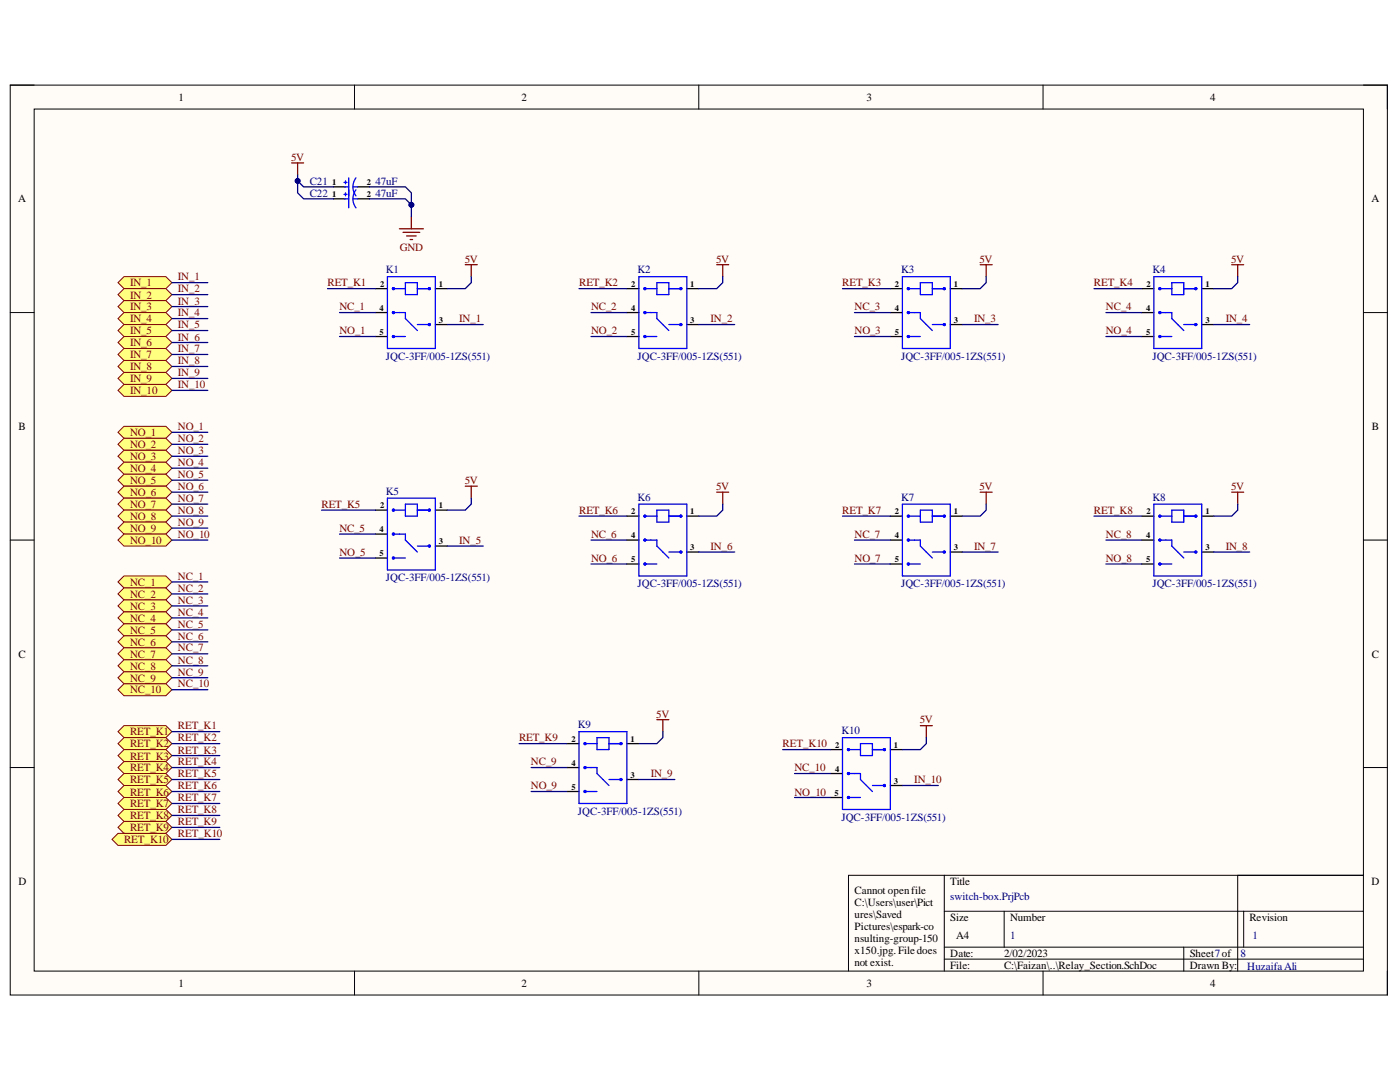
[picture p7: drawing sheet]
<svg xmlns="http://www.w3.org/2000/svg" width="279mm" height="216mm" viewBox="0 0 279 216" stroke-linecap="round" stroke-linejoin="round" font-family="sans-serif">
<path d="M2 17h274.9v181.5h-274.9z" fill-rule="evenodd" fill="#fffcf8"/>
<path d="M2 17h274.9v181.5h-274.9z" fill="none" stroke="#000" stroke-width=".2"/>
<path d="M6.8 21.8h265.3v172h-265.3z" fill-rule="evenodd" fill="#fffcf8"/>
<g fill="none" stroke="#000" stroke-width=".2">
<path d="M2 17h4.8M70.7 17v4.8M139.5 17v4.8M208.2 17v4.8M272.1 17h4.8v4.8M6.8 21.8h265.3v172h-265.3zM2 62.4h4.8M272.1 62.4h4.8M2 107.8h4.8M272.1 107.8h4.8M2 153.2h4.8M272.1 153.2h4.8"/>
<path d="M188.5 174.7v19.1M247 174.7v19.1M272.1 174.7h-102.8v19.1M70.8 193.8v4.7M139.5 193.8v4.7M188.5 181.8h83.6M188.5 189h83.6M188.5 191.4h83.6M200.4 181.8v7.2M208.2 193.8v4.7M236.2 189v4.8M248.2 181.8v7.2"/>
<path d="M276.9 193.8v4.7"/>
</g>
<path d="M74.9 57.6h2.4M86.9 57.6h2.4M74.9 67.1h2.4M74.9 62.4h2.4M86.9 64.8h2.4" fill="none" stroke="#000" stroke-width=".25"/>
<g fill="none" stroke="#00f" stroke-width=".25">
<path d="M77.3 55.2h9.6v14.3h-9.6zM78.5 57.6h2.4M80.9 56.4h2.4v2.4h-2.4zM83.3 57.6h2.4M78.5 62.4h2.4v1.2l2.4 2.4M78.5 67.1h2.4M83.3 64.8h2.4"/>
<circle cx="78.5" cy="57.6" r=".19"/>
<circle cx="85.7" cy="57.6" r=".19"/>
<circle cx="78.5" cy="62.4" r=".19"/>
<circle cx="78.5" cy="67.1" r=".19"/>
<circle cx="85.7" cy="64.8" r=".19"/>
</g>
<path d="M92.9 52.8h2.3M94 52.8v2.4" fill="none" stroke="#800000" stroke-width=".25"/>
<path d="M23.5 56.4l1.2-1.2h8.4l1.2 1.2-1.2 1.2h-8.4z" fill-rule="evenodd" fill="#ffff80"/>
<path d="M23.5 56.4l1.2-1.2h8.4l1.2 1.2-1.2 1.2h-8.4z" fill="none" stroke="#800000" stroke-width=".2"/>
<path d="M23.5 58.8l1.2-1.2h8.4l1.2 1.2-1.2 1.2h-8.4z" fill-rule="evenodd" fill="#ffff80"/>
<path d="M23.5 58.8l1.2-1.2h8.4l1.2 1.2-1.2 1.2h-8.4z" fill="none" stroke="#800000" stroke-width=".2"/>
<path d="M23.5 61.2l1.2-1.2h8.4l1.2 1.2-1.2 1.2h-8.4z" fill-rule="evenodd" fill="#ffff80"/>
<path d="M23.5 61.2l1.2-1.2h8.4l1.2 1.2-1.2 1.2h-8.4z" fill="none" stroke="#800000" stroke-width=".2"/>
<path d="M24.7 62.4h8.4l1.2 1.2-1.2 1.2h-8.4l-1.2-1.2z" fill-rule="evenodd" fill="#ffff80"/>
<path d="M24.7 62.4h8.4l1.2 1.2-1.2 1.2h-8.4l-1.2-1.2z" fill="none" stroke="#800000" stroke-width=".2"/>
<path d="M23.5 66l1.2-1.2h8.4l1.2 1.2-1.2 1.1h-8.4z" fill-rule="evenodd" fill="#ffff80"/>
<path d="M23.5 66l1.2-1.2h8.4l1.2 1.2-1.2 1.1h-8.4z" fill="none" stroke="#800000" stroke-width=".2"/>
<path d="M23.5 68.3l1.2-1.2h8.4l1.2 1.2-1.2 1.2h-8.4z" fill-rule="evenodd" fill="#ffff80"/>
<path d="M23.5 68.3l1.2-1.2h8.4l1.2 1.2-1.2 1.2h-8.4z" fill="none" stroke="#800000" stroke-width=".2"/>
<path d="M23.5 70.7l1.2-1.2h8.4l1.2 1.2-1.2 1.2h-8.4z" fill-rule="evenodd" fill="#ffff80"/>
<path d="M23.5 70.7l1.2-1.2h8.4l1.2 1.2-1.2 1.2h-8.4z" fill="none" stroke="#800000" stroke-width=".2"/>
<path d="M24.7 71.9h8.4l1.2 1.2-1.2 1.2h-8.4l-1.2-1.2z" fill-rule="evenodd" fill="#ffff80"/>
<path d="M24.7 71.9h8.4l1.2 1.2-1.2 1.2h-8.4l-1.2-1.2z" fill="none" stroke="#800000" stroke-width=".2"/>
<path d="M23.5 75.5l1.2-1.2h8.4l1.2 1.2-1.2 1.2h-8.4z" fill-rule="evenodd" fill="#ffff80"/>
<path d="M23.5 75.5l1.2-1.2h8.4l1.2 1.2-1.2 1.2h-8.4z" fill="none" stroke="#800000" stroke-width=".2"/>
<path d="M23.5 77.9l1.2-1.2h8.4l1.2 1.2-1.2 1.2h-8.4z" fill-rule="evenodd" fill="#ffff80"/>
<path d="M23.5 77.9l1.2-1.2h8.4l1.2 1.2-1.2 1.2h-8.4z" fill="none" stroke="#800000" stroke-width=".2"/>
<g fill="none" stroke="#000" stroke-width=".25">
<path d="M125.1 57.6h2.4M137.1 57.6h2.4M177.7 57.6h2.4M189.6 57.6h2.4M227.9 57.6h2.4M239.8 57.6h2.4M125.1 67.1h2.4M125.1 62.4h2.4M137.1 64.8h2.4M177.7 67.1h2.4M177.7 62.4h2.4M189.6 64.8h2.4"/>
<path d="M227.9 67.1h2.4M227.9 62.4h2.4M239.8 64.8h2.4M74.9 111.3h2.4M74.9 101.8h2.4M74.9 106.6h2.4M86.9 101.8h2.4M86.9 109h2.4M125.1 112.5h2.4M125.1 103h2.4M125.1 107.8h2.4M137.1 103h2.4"/>
<path d="M137.1 110.2h2.4M177.7 112.5h2.4M177.7 103h2.4M177.7 107.8h2.4M189.6 103h2.4M189.6 110.2h2.4M227.9 112.5h2.4M227.9 103h2.4M227.9 107.8h2.4M239.8 103h2.4M239.8 110.2h2.4M113.2 157.9h2.4"/>
<path d="M113.2 148.4h2.4M113.2 153.2h2.4M125.1 148.4h2.4M125.1 155.5h2.4M165.7 159.1h2.4M165.7 149.6h2.4M165.7 154.3h2.4M177.7 149.6h2.4M177.7 156.7h2.4"/>
</g>
<g fill="none" stroke="#00f" stroke-width=".25">
<path d="M127.5 55.2h9.6v14.3h-9.6zM128.7 57.6h2.4M131.1 56.4h2.4v2.4h-2.4zM133.5 57.6h2.4M180.1 55.2h9.5v14.3h-9.5zM181.3 57.6h2.4M183.7 56.4h2.4v2.4h-2.4zM186.1 57.6h2.4M230.3 55.2h9.5v14.3h-9.5zM231.5 57.6h2.4M233.9 56.4h2.3v2.4h-2.3zM236.2 57.6h2.4"/>
<path d="M128.7 62.4h2.4v1.2l2.4 2.4M128.7 67.1h2.4M133.5 64.8h2.4M181.3 62.4h2.4v1.2l2.4 2.4M181.3 67.1h2.4M186.1 64.8h2.4M231.5 62.4h2.4v1.2l2.3 2.4M231.5 67.1h2.4M236.2 64.8h2.4M77.3 99.4h9.6v14.3h-9.6zM78.5 101.8h2.4M78.5 106.6h2.4v1.2l2.4 2.4"/>
<path d="M78.5 111.3h2.4M80.9 100.6h2.4v2.4h-2.4zM83.3 101.8h2.4M83.3 109h2.4M127.5 100.6h9.6v14.3h-9.6zM128.7 107.8h2.4v1.2l2.4 2.3M128.7 103h2.4M128.7 112.5h2.4M131.1 101.8h2.4v2.4h-2.4zM133.5 103h2.4M133.5 110.2h2.4M180.1 100.6h9.5v14.3h-9.5z"/>
<path d="M181.3 107.8h2.4v1.2l2.4 2.3M181.3 103h2.4M181.3 112.5h2.4M183.7 101.8h2.4v2.4h-2.4zM186.1 103h2.4M186.1 110.2h2.4M230.3 100.6h9.5v14.3h-9.5zM231.5 107.8h2.4v1.2l2.3 2.3M231.5 103h2.4M231.5 112.5h2.4M233.9 101.8h2.3v2.4h-2.3zM236.2 103h2.4"/>
<path d="M236.2 110.2h2.4M115.6 146h9.5v14.3h-9.5zM116.8 148.4h2.3M116.8 153.2h2.3v1.1l2.4 2.4M116.8 157.9h2.3M119.1 147.2h2.4v2.4h-2.4zM121.5 148.4h2.4M121.5 155.5h2.4M168.1 147.2h9.6v14.3h-9.6zM169.3 149.6h2.4M169.3 154.3h2.4v1.2l2.4 2.4M169.3 159.1h2.4"/>
<path d="M171.7 148.4h2.4v2.4h-2.4zM174.1 149.6h2.4M174.1 156.7h2.4M176.4 156.6h.2v.3h-.2z"/>
<circle cx="128.7" cy="57.6" r=".19"/>
<circle cx="135.9" cy="57.6" r=".19"/>
<circle cx="181.3" cy="57.6" r=".19"/>
<circle cx="188.5" cy="57.6" r=".19"/>
<circle cx="231.5" cy="57.6" r=".19"/>
<circle cx="238.6" cy="57.6" r=".19"/>
<circle cx="128.7" cy="67.2" r=".19"/>
<circle cx="128.7" cy="62.4" r=".19"/>
<circle cx="135.9" cy="64.8" r=".19"/>
<circle cx="181.3" cy="67.2" r=".19"/>
<circle cx="181.3" cy="62.4" r=".19"/>
<circle cx="188.5" cy="64.8" r=".19"/>
<circle cx="231.5" cy="62.4" r=".19"/>
<circle cx="231.5" cy="67.1" r=".19"/>
<circle cx="238.6" cy="64.8" r=".19"/>
<circle cx="78.5" cy="106.6" r=".19"/>
<circle cx="78.5" cy="111.3" r=".19"/>
<circle cx="78.5" cy="101.8" r=".19"/>
<circle cx="85.7" cy="109" r=".19"/>
<circle cx="85.7" cy="101.8" r=".19"/>
<circle cx="128.7" cy="103" r=".19"/>
<circle cx="128.7" cy="112.5" r=".19"/>
<circle cx="128.7" cy="107.8" r=".19"/>
<circle cx="135.9" cy="110.2" r=".19"/>
<circle cx="135.9" cy="103" r=".19"/>
<circle cx="181.3" cy="103" r=".19"/>
<circle cx="181.3" cy="107.8" r=".19"/>
<circle cx="181.3" cy="112.5" r=".2"/>
<circle cx="181.3" cy="112.5" r=".19"/>
<circle cx="188.5" cy="103" r=".19"/>
<circle cx="188.5" cy="110.2" r=".19"/>
<circle cx="231.5" cy="112.5" r=".19"/>
<circle cx="231.5" cy="107.8" r=".19"/>
<circle cx="231.5" cy="103" r=".19"/>
<circle cx="238.6" cy="110.2" r=".19"/>
<circle cx="238.6" cy="103" r=".19"/>
<circle cx="116.8" cy="157.9" r=".19"/>
<circle cx="116.8" cy="148.4" r=".19"/>
<circle cx="116.8" cy="153.2" r=".19"/>
<circle cx="123.9" cy="155.5" r=".19"/>
<circle cx="123.9" cy="148.4" r=".19"/>
<circle cx="169.3" cy="159.1" r=".19"/>
<circle cx="169.3" cy="149.6" r=".19"/>
<circle cx="169.3" cy="154.4" r=".19"/>
<circle cx="176.5" cy="149.6" r=".19"/>
<circle cx="176.5" cy="156.7" r=".2"/>
</g>
<g fill="none" stroke="#800000" stroke-width=".25">
<path d="M143 52.8h2.4M144.2 52.8v2.4M195.6 52.8h2.4M196.8 52.8v2.4M245.8 52.8h2.4M247 52.8v2.4M92.9 97h2.3M94 97v2.4M143 98.2h2.4M144.2 98.2v2.4M195.6 98.2h2.4M196.8 98.2v2.4"/>
<path d="M245.8 98.2h2.4M247 98.2v2.4M131.1 143.6h2.4M132.3 143.6v2.4M183.7 144.8h2.4M184.9 144.8v2.4"/>
</g>
<path d="M23.5 86.3l1.2-1.2h8.4l1.2 1.2-1.2 1.2h-8.4z" fill-rule="evenodd" fill="#ffff80"/>
<path d="M23.5 86.3l1.2-1.2h8.4l1.2 1.2-1.2 1.2h-8.4z" fill="none" stroke="#800000" stroke-width=".2"/>
<path d="M23.5 88.7l1.2-1.2h8.4l1.2 1.2-1.2 1.1h-8.4z" fill-rule="evenodd" fill="#ffff80"/>
<path d="M23.5 88.7l1.2-1.2h8.4l1.2 1.2-1.2 1.1h-8.4z" fill="none" stroke="#800000" stroke-width=".2"/>
<path d="M23.5 91l1.2-1.2h8.4l1.2 1.2-1.2 1.2h-8.4z" fill-rule="evenodd" fill="#ffff80"/>
<path d="M23.5 91l1.2-1.2h8.4l1.2 1.2-1.2 1.2h-8.4z" fill="none" stroke="#800000" stroke-width=".2"/>
<path d="M23.5 93.4l1.2-1.2h8.4l1.2 1.2-1.2 1.2h-8.4z" fill-rule="evenodd" fill="#ffff80"/>
<path d="M23.5 93.4l1.2-1.2h8.4l1.2 1.2-1.2 1.2h-8.4z" fill="none" stroke="#800000" stroke-width=".2"/>
<path d="M23.5 95.8l1.2-1.2h8.4l1.2 1.2-1.2 1.2h-8.4z" fill-rule="evenodd" fill="#ffff80"/>
<path d="M23.5 95.8l1.2-1.2h8.4l1.2 1.2-1.2 1.2h-8.4z" fill="none" stroke="#800000" stroke-width=".2"/>
<path d="M23.5 98.2l1.2-1.2h8.4l1.2 1.2-1.2 1.2h-8.4z" fill-rule="evenodd" fill="#ffff80"/>
<path d="M23.5 98.2l1.2-1.2h8.4l1.2 1.2-1.2 1.2h-8.4z" fill="none" stroke="#800000" stroke-width=".2"/>
<path d="M23.5 100.6l1.2-1.2h8.4l1.2 1.2-1.2 1.2h-8.4z" fill-rule="evenodd" fill="#ffff80"/>
<path d="M23.5 100.6l1.2-1.2h8.4l1.2 1.2-1.2 1.2h-8.4z" fill="none" stroke="#800000" stroke-width=".2"/>
<path d="M23.5 103l1.2-1.2h8.4l1.2 1.2-1.2 1.2h-8.4z" fill-rule="evenodd" fill="#ffff80"/>
<path d="M23.5 103l1.2-1.2h8.4l1.2 1.2-1.2 1.2h-8.4z" fill="none" stroke="#800000" stroke-width=".2"/>
<path d="M24.7 104.2h8.4l1.2 1.2-1.2 1.2h-8.4l-1.2-1.2z" fill-rule="evenodd" fill="#ffff80"/>
<path d="M24.7 104.2h8.4l1.2 1.2-1.2 1.2h-8.4l-1.2-1.2z" fill="none" stroke="#800000" stroke-width=".2"/>
<path d="M23.5 107.8l1.2-1.2h8.4l1.2 1.2-1.2 1.2h-8.4z" fill-rule="evenodd" fill="#ffff80"/>
<path d="M23.5 107.8l1.2-1.2h8.4l1.2 1.2-1.2 1.2h-8.4z" fill="none" stroke="#800000" stroke-width=".2"/>
<path d="M24.7 114.9h8.4l1.2 1.2-1.2 1.2h-8.4l-1.2-1.2z" fill-rule="evenodd" fill="#ffff80"/>
<path d="M24.7 114.9h8.4l1.2 1.2-1.2 1.2h-8.4l-1.2-1.2z" fill="none" stroke="#800000" stroke-width=".2"/>
<path d="M23.5 118.5l1.2-1.2h8.4l1.2 1.2-1.2 1.2h-8.4z" fill-rule="evenodd" fill="#ffff80"/>
<path d="M23.5 118.5l1.2-1.2h8.4l1.2 1.2-1.2 1.2h-8.4z" fill="none" stroke="#800000" stroke-width=".2"/>
<path d="M23.5 120.9l1.2-1.2h8.4l1.2 1.2-1.2 1.2h-8.4z" fill-rule="evenodd" fill="#ffff80"/>
<path d="M23.5 120.9l1.2-1.2h8.4l1.2 1.2-1.2 1.2h-8.4z" fill="none" stroke="#800000" stroke-width=".2"/>
<path d="M23.5 123.3l1.2-1.2h8.4l1.2 1.2-1.2 1.2h-8.4z" fill-rule="evenodd" fill="#ffff80"/>
<path d="M23.5 123.3l1.2-1.2h8.4l1.2 1.2-1.2 1.2h-8.4z" fill="none" stroke="#800000" stroke-width=".2"/>
<path d="M24.7 124.5h8.4l1.2 1.2-1.2 1.2h-8.4l-1.2-1.2z" fill-rule="evenodd" fill="#ffff80"/>
<path d="M24.7 124.5h8.4l1.2 1.2-1.2 1.2h-8.4l-1.2-1.2z" fill="none" stroke="#800000" stroke-width=".2"/>
<path d="M23.5 128.1l1.2-1.2h8.4l1.2 1.2-1.2 1.2h-8.4z" fill-rule="evenodd" fill="#ffff80"/>
<path d="M23.5 128.1l1.2-1.2h8.4l1.2 1.2-1.2 1.2h-8.4z" fill="none" stroke="#800000" stroke-width=".2"/>
<path d="M23.5 130.5l1.2-1.2h8.4l1.2 1.2-1.2 1.2h-8.4z" fill-rule="evenodd" fill="#ffff80"/>
<path d="M23.5 130.5l1.2-1.2h8.4l1.2 1.2-1.2 1.2h-8.4z" fill="none" stroke="#800000" stroke-width=".2"/>
<path d="M23.5 132.8l1.2-1.1h8.4l1.2 1.1-1.2 1.2h-8.4z" fill-rule="evenodd" fill="#ffff80"/>
<path d="M23.5 132.8l1.2-1.1h8.4l1.2 1.1-1.2 1.2h-8.4z" fill="none" stroke="#800000" stroke-width=".2"/>
<path d="M23.5 135.2l1.2-1.2h8.4l1.2 1.2-1.2 1.2h-8.4z" fill-rule="evenodd" fill="#ffff80"/>
<path d="M23.5 135.2l1.2-1.2h8.4l1.2 1.2-1.2 1.2h-8.4z" fill="none" stroke="#800000" stroke-width=".2"/>
<path d="M23.5 137.6l1.2-1.2h8.4l1.2 1.2-1.2 1.2h-8.4z" fill-rule="evenodd" fill="#ffff80"/>
<path d="M23.5 137.6l1.2-1.2h8.4l1.2 1.2-1.2 1.2h-8.4z" fill="none" stroke="#800000" stroke-width=".2"/>
<path d="M23.5 146l1.2-1.2h8.4l1.2 1.2-1.2 1.2h-8.4z" fill-rule="evenodd" fill="#ffff80"/>
<path d="M23.5 146l1.2-1.2h8.4l1.2 1.2-1.2 1.2h-8.4z" fill="none" stroke="#800000" stroke-width=".2"/>
<path d="M23.5 148.4l1.2-1.2h8.4l1.2 1.2-1.2 1.2h-8.4z" fill-rule="evenodd" fill="#ffff80"/>
<path d="M23.5 148.4l1.2-1.2h8.4l1.2 1.2-1.2 1.2h-8.4z" fill="none" stroke="#800000" stroke-width=".2"/>
<path d="M23.5 150.8l1.2-1.2h8.4l1.2 1.2-1.2 1.2h-8.4z" fill-rule="evenodd" fill="#ffff80"/>
<path d="M23.5 150.8l1.2-1.2h8.4l1.2 1.2-1.2 1.2h-8.4z" fill="none" stroke="#800000" stroke-width=".2"/>
<path d="M23.5 153.2l1.2-1.2h8.4l1.2 1.2-1.2 1.1h-8.4z" fill-rule="evenodd" fill="#ffff80"/>
<path d="M23.5 153.2l1.2-1.2h8.4l1.2 1.2-1.2 1.1h-8.4z" fill="none" stroke="#800000" stroke-width=".2"/>
<path d="M23.5 155.5l1.2-1.2h8.4l1.2 1.2-1.2 1.2h-8.4z" fill-rule="evenodd" fill="#ffff80"/>
<path d="M23.5 155.5l1.2-1.2h8.4l1.2 1.2-1.2 1.2h-8.4z" fill="none" stroke="#800000" stroke-width=".2"/>
<path d="M24.7 156.7h8.4l1.2 1.2-1.2 1.2h-8.4l-1.2-1.2z" fill-rule="evenodd" fill="#ffff80"/>
<path d="M24.7 156.7h8.4l1.2 1.2-1.2 1.2h-8.4l-1.2-1.2z" fill="none" stroke="#800000" stroke-width=".2"/>
<path d="M23.5 160.3l1.2-1.2h8.4l1.2 1.2-1.2 1.2h-8.4z" fill-rule="evenodd" fill="#ffff80"/>
<path d="M23.5 160.3l1.2-1.2h8.4l1.2 1.2-1.2 1.2h-8.4z" fill="none" stroke="#800000" stroke-width=".2"/>
<path d="M23.5 162.7l1.2-1.2h8.4l1.2 1.2-1.2 1.2h-8.4z" fill-rule="evenodd" fill="#ffff80"/>
<path d="M23.5 162.7l1.2-1.2h8.4l1.2 1.2-1.2 1.2h-8.4z" fill="none" stroke="#800000" stroke-width=".2"/>
<path d="M23.5 165.1l1.2-1.2h8.4l1.2 1.2-1.2 1.2h-8.4z" fill-rule="evenodd" fill="#ffff80"/>
<path d="M23.5 165.1l1.2-1.2h8.4l1.2 1.2-1.2 1.2h-8.4z" fill="none" stroke="#800000" stroke-width=".2"/>
<path d="M23.5 166.3h9.6l1.2 1.2-1.2 1.2h-9.6l-1.1-1.2z" fill-rule="evenodd" fill="#ffff80"/>
<path d="M23.5 166.3h9.6l1.2 1.2-1.2 1.2h-9.6l-1.1-1.2z" fill="none" stroke="#800000" stroke-width=".2"/>
<path d="M66.6 37.3h2.4M66.6 39.7h2.4M71.3 37.3h2.4M71.3 39.7h2.4" fill="none" stroke="#000" stroke-width=".25"/>
<path d="M68.7 36.4h.6M68.7 38.8h.6M68.7 37.3h.9M68.7 39.7h.9M69 36.1v.6M69 38.5v.6M69.6 35.5v6M70.4 37.3h.9M70.4 39.7h.9M71 35.5a2.98 2.98 0 0 0 0 3.6M71 37.9a2.99 2.99 0 0 0 0 3.6" fill="none" stroke="#00f" stroke-width=".25"/>
<path d="M58.2 32.5h2.4M59.4 32.5v2.4M79.7 45.6h4.8M80.4 46.4h3.4M81.1 47.1h2M81.9 47.8h.4M82.1 43.3v2.3" fill="none" stroke="#800000" stroke-width=".25"/>
<g fill="none" stroke="#000080" stroke-width=".25">
<path d="M59.4 34.9v1.2l1.2 1.2h6M34.3 56.4h7.2M34.3 58.8h7.2M65.4 57.6h9.5M94 55.2v1.2l-1.1 1.2h-3.6M115.6 57.6h9.5M144.2 55.2v1.2l-1.2 1.2h-3.5M168.1 57.6h9.6M196.8 55.2v1.2l-1.2 1.2h-3.6M218.3 57.6h9.6M247 55.2v1.2l-1.2 1.2h-3.6M34.3 61.2h7.2"/>
<path d="M34.3 63.6h7.2M34.3 66h7.2M34.3 68.3h7.2M34.3 70.7h7.2M34.3 73.1h7.2M34.3 75.5h7.2M34.3 77.9h7.2M67.8 62.4h7.1M67.8 67.1h7.1M89.3 64.8h7.1M117.9 62.4h7.2M117.9 67.1h7.2"/>
<path d="M139.5 64.8h7.1M170.5 62.4h7.2M170.5 67.1h7.2M192 64.8h7.2M220.7 62.4h7.2M220.7 67.1h7.2M242.2 64.8h7.2M34.3 86.3h7.2M34.3 88.7h7.2M34.3 91h7.2M34.3 93.4h7.2M34.3 95.8h7.2"/>
<path d="M34.3 98.2h7.2M94 99.4v1.2l-1.1 1.2h-3.6M34.3 107.8h7.2M34.3 103h7.2M34.3 100.6h7.2M34.3 105.4h7.2M34.3 116.1h7.2M34.3 118.5h7.2M64.2 101.8h10.7M67.8 106.6h7.1M67.8 111.3h7.1M89.3 109h7.1"/>
<path d="M115.6 103h9.5M117.9 107.8h7.2M117.9 112.5h7.2M139.5 110.2h7.1M144.2 100.6v1.2l-1.2 1.2h-3.5M168.1 103h9.6M170.5 107.8h7.2M170.5 112.5h7.2M192 110.2h7.2M196.8 100.6v1.2l-1.2 1.2h-3.6M218.3 103h9.6M220.7 107.8h7.2"/>
<path d="M220.7 112.5h7.2M242.2 110.2h7.2M247 100.6v1.2l-1.2 1.2h-3.6M34.3 120.9h7.2M34.3 123.3h7.2M34.3 125.7h7.2M34.3 128.1h7.2M34.3 130.5h7.2M34.3 132.8h7.2M34.3 135.2h7.2M34.3 137.6h7.2M34.3 153.2h9.6"/>
<path d="M34.3 157.9h9.6M34.3 155.5h9.6M34.3 146h9.6M34.3 148.4h9.6M34.3 150.8h9.6M103.6 148.4h9.6M106 153.2h7.2M106 157.9h7.2M127.5 155.5h7.2M132.3 146v1.2l-1.2 1.2h-3.6M156.2 149.6h9.5M158.6 154.3h7.1"/>
<path d="M158.6 159.1h7.1M180.1 156.7h7.2M184.9 147.2v1.2l-1.2 1.2h-3.6M34.3 160.3h9.6M34.3 162.7h9.6M34.3 165.1h9.6M34.3 167.5h9.6"/>
</g>
<circle cx="59.4" cy="36.1" r=".48" fill="#000080"/>
<circle cx="59.4" cy="36.1" r=".48" fill="none" stroke="#000080" stroke-width=".2"/>
<path d="M59.4 36.1v2.4l1.2 1.2h6" fill="none" stroke="#000080" stroke-width=".25"/>
<circle cx="59.4" cy="36.1" r=".48" fill="#000080"/>
<circle cx="59.4" cy="36.1" r=".48" fill="none" stroke="#000080" stroke-width=".2"/>
<path d="M73.7 39.7h7.2l1.2 1.2" fill="none" stroke="#000080" stroke-width=".25"/>
<circle cx="82.1" cy="40.9" r=".48" fill="#000080"/>
<circle cx="82.1" cy="40.9" r=".48" fill="none" stroke="#000080" stroke-width=".2"/>
<path d="M73.7 37.3h7.2l1.2 1.2v4.8" fill="none" stroke="#000080" stroke-width=".25"/>
<circle cx="82.1" cy="40.9" r=".48" fill="#000080"/>
<circle cx="82.1" cy="40.9" r=".48" fill="none" stroke="#000080" stroke-width=".2"/>
<g font-size="2.2">
<text x="35.6" y="20.1">1</text>
<text x="104.1" y="20.1">2</text>
<text x="172.9" y="20.1">3</text>
<text x="241.5" y="20.1">4</text>
<text x="3.6" y="40.4">A</text>
<text x="273.7" y="40.4">A</text>
<text x="3.7" y="85.8">B</text>
<text x="273.8" y="85.8">B</text>
<text x="3.7" y="131.3">C</text>
<text x="273.8" y="131.3">C</text>
<text x="3.7" y="176.7">D</text>
<text x="170.5" y="178.4">Cannot openfile</text>
<text x="189.7" y="176.7">Title</text>
<text x="273.7" y="176.7">D</text>
<text x="170.5" y="180.8">C:\Users\user\Pict</text>
<text x="170.5" y="183.2">ures\Saved</text>
<text x="170.5" y="185.6">Pictures\espark-co</text>
<text x="189.7" y="183.8">Size</text>
<text x="201.6" y="183.8">Number</text>
<text x="249.4" y="183.8">Revision</text>
<text x="170.5" y="188">nsulting-group-150</text>
<text x="170.5" y="190.3">x150.jpg.Filedoes</text>
<text x="189.7" y="190.9">Date:</text>
<text x="190.8" y="187.4">A4</text>
<text x="200.4" y="190.9">2/02/2023</text>
<text x="237.4" y="190.9">Sheet7of</text>
<text x="35.6" y="196.9">1</text>
<text x="104.1" y="196.9">2</text>
<text x="170.5" y="192.7">not exist.</text>
<text x="172.9" y="196.9">3</text>
<text x="189.7" y="193.3">File:</text>
<text x="200.4" y="193.3">C:\Faizan\..\Relay_Section.SchDoc</text>
<text x="237.4" y="193.3">Drawn By:</text>
<text x="241.5" y="196.9">4</text>
</g>
<g font-size="2.2" fill="#800000">
<text x="58.1" y="32.1">5V</text>
<text x="79.8" y="50">GND</text>
<text x="92.8" y="52.4">5V</text>
<text x="142.9" y="52.4">5V</text>
<text x="195.5" y="52.4">5V</text>
<text x="245.7" y="52.4">5V</text>
<text x="26" y="57.1">IN_1</text>
<text x="26" y="59.6">IN_2</text>
<text x="35.5" y="55.9">IN_1</text>
<text x="35.5" y="58.3">IN_2</text>
<text x="65.4" y="57.1">RET_K1</text>
<text x="115.6" y="57.1">RET_K2</text>
<text x="168.1" y="57.1">RET_K3</text>
<text x="218.3" y="57.1">RET_K4</text>
<text x="26" y="62">IN_3</text>
<text x="26" y="64.3">IN_4</text>
<text x="35.5" y="60.8">IN_3</text>
<text x="35.5" y="63.1">IN_4</text>
<text x="35.5" y="65.5">IN_5</text>
<text x="67.7" y="62">NC_1</text>
<text x="91.7" y="64.3">IN_1</text>
<text x="118" y="62">NC_2</text>
<text x="141.8" y="64.3">IN_2</text>
<text x="170.5" y="62">NC_3</text>
<text x="194.4" y="64.3">IN_3</text>
<text x="220.7" y="62">NC_4</text>
<text x="244.6" y="64.3">IN_4</text>
<text x="26" y="66.7">IN_5</text>
<text x="26" y="69.1">IN_6</text>
<text x="26" y="71.5">IN_7</text>
<text x="35.5" y="68">IN_6</text>
<text x="35.5" y="70.3">IN_7</text>
<text x="67.7" y="66.7">NO_1</text>
<text x="118" y="66.7">NO_2</text>
<text x="170.5" y="66.7">NO_3</text>
<text x="220.7" y="66.7">NO_4</text>
<text x="26" y="73.9">IN_8</text>
<text x="26" y="76.2">IN_9</text>
<text x="35.5" y="72.7">IN_8</text>
<text x="35.5" y="75.1">IN_9</text>
<text x="35.5" y="77.5">IN_10</text>
<text x="26" y="78.7">IN_10</text>
<text x="26" y="87.1">NO_1</text>
<text x="26" y="89.4">NO_2</text>
<text x="35.5" y="85.8">NO_1</text>
<text x="35.5" y="88.2">NO_2</text>
<text x="26" y="91.8">NO_3</text>
<text x="26" y="94.2">NO_4</text>
<text x="35.5" y="90.6">NO_3</text>
<text x="35.5" y="93">NO_4</text>
<text x="35.5" y="95.4">NO_5</text>
<text x="26" y="96.6">NO_5</text>
<text x="26" y="99">NO_6</text>
<text x="26" y="101.3">NO_7</text>
<text x="35.5" y="97.8">NO_6</text>
<text x="35.5" y="100.2">NO_7</text>
<text x="64.2" y="101.3">RET_K5</text>
<text x="92.8" y="96.6">5V</text>
<text x="142.9" y="97.8">5V</text>
<text x="195.5" y="97.8">5V</text>
<text x="245.7" y="97.8">5V</text>
<text x="26" y="103.7">NO_8</text>
<text x="26" y="106.2">NO_9</text>
<text x="35.5" y="102.5">NO_8</text>
<text x="35.5" y="105">NO_9</text>
<text x="35.5" y="107.3">NO_10</text>
<text x="67.7" y="106.2">NC_5</text>
<text x="115.6" y="102.5">RET_K6</text>
<text x="118" y="107.3">NC_6</text>
<text x="168.1" y="102.5">RET_K7</text>
<text x="170.5" y="107.3">NC_7</text>
<text x="218.3" y="102.5">RET_K8</text>
<text x="220.7" y="107.3">NC_8</text>
<text x="26" y="108.5">NO_10</text>
<text x="67.7" y="110.9">NO_5</text>
<text x="91.7" y="108.5">IN_5</text>
<text x="118" y="112.1">NO_6</text>
<text x="141.8" y="109.7">IN_6</text>
<text x="170.5" y="112.1">NO_7</text>
<text x="194.4" y="109.7">IN_7</text>
<text x="220.7" y="112.1">NO_8</text>
<text x="244.6" y="109.7">IN_8</text>
<text x="26" y="116.9">NC_1</text>
<text x="26" y="119.3">NC_2</text>
<text x="35.5" y="115.7">NC_1</text>
<text x="35.5" y="118.1">NC_2</text>
<text x="26" y="121.6">NC_3</text>
<text x="26" y="124.1">NC_4</text>
<text x="35.5" y="120.4">NC_3</text>
<text x="35.5" y="122.9">NC_4</text>
<text x="35.5" y="125.3">NC_5</text>
<text x="26" y="126.4">NC_5</text>
<text x="26" y="128.8">NC_6</text>
<text x="26" y="131.3">NC_7</text>
<text x="35.5" y="127.6">NC_6</text>
<text x="35.5" y="130">NC_7</text>
<text x="26" y="133.6">NC_8</text>
<text x="26" y="136">NC_9</text>
<text x="35.5" y="132.4">NC_8</text>
<text x="35.5" y="134.8">NC_9</text>
<text x="35.5" y="137.2">NC_10</text>
<text x="26" y="138.4">NC_10</text>
<text x="131" y="143.2">5V</text>
<text x="26" y="146.7">RET_K1</text>
<text x="26" y="149.1">RET_K2</text>
<text x="35.5" y="145.5">RET_K1</text>
<text x="35.5" y="147.9">RET_K2</text>
<text x="103.6" y="147.9">RET_K9</text>
<text x="156.2" y="149.1">RET_K10</text>
<text x="183.6" y="144.4">5V</text>
<text x="26" y="151.5">RET_K3</text>
<text x="26" y="153.9">RET_K4</text>
<text x="35.5" y="150.4">RET_K3</text>
<text x="35.5" y="152.7">RET_K4</text>
<text x="35.5" y="155.1">RET_K5</text>
<text x="105.9" y="152.7">NC_9</text>
<text x="129.9" y="155.1">IN_9</text>
<text x="158.5" y="153.9">NC_10</text>
<text x="26" y="156.3">RET_K5</text>
<text x="26" y="158.7">RET_K6</text>
<text x="26" y="161.1">RET_K7</text>
<text x="35.5" y="157.5">RET_K6</text>
<text x="35.5" y="159.9">RET_K7</text>
<text x="105.9" y="157.5">NO_9</text>
<text x="158.5" y="158.7">NO_10</text>
<text x="182.5" y="156.3">IN_10</text>
<text x="26" y="163.5">RET_K8</text>
<text x="26" y="165.8">RET_K9</text>
<text x="35.5" y="162.3">RET_K8</text>
<text x="35.5" y="164.7">RET_K9</text>
<text x="35.5" y="167">RET_K10</text>
<text x="24.8" y="168.3">RET_K10</text>
</g>
<g font-size="2.2" fill="#000080">
<text x="61.8" y="36.8">C21</text>
<text x="61.8" y="39.2">C22</text>
<text x="74.9" y="36.8">47uF</text>
<text x="74.9" y="39.2">47uF</text>
<text x="77" y="54.5">K1</text>
<text x="127.3" y="54.5">K2</text>
<text x="179.8" y="54.5">K3</text>
<text x="230" y="54.5">K4</text>
<text x="77" y="71.8">JQC-3FF/005-1ZS(551)</text>
<text x="127.3" y="71.8">JQC-3FF/005-1ZS(551)</text>
<text x="179.8" y="71.8">JQC-3FF/005-1ZS(551)</text>
<text x="230" y="71.8">JQC-3FF/005-1ZS(551)</text>
<text x="77" y="98.7">K5</text>
<text x="127.3" y="99.9">K6</text>
<text x="179.8" y="99.9">K7</text>
<text x="230" y="99.9">K8</text>
<text x="77" y="116">JQC-3FF/005-1ZS(551)</text>
<text x="127.3" y="117.1">JQC-3FF/005-1ZS(551)</text>
<text x="179.8" y="117.1">JQC-3FF/005-1ZS(551)</text>
<text x="230" y="117.1">JQC-3FF/005-1ZS(551)</text>
<text x="115.3" y="145.3">K9</text>
<text x="167.9" y="146.5">K10</text>
<text x="115.3" y="162.5">JQC-3FF/005-1ZS(551)</text>
<text x="167.9" y="163.7">JQC-3FF/005-1ZS(551)</text>
<text x="189.7" y="179.6">switch-box.PrjPcb</text>
<text x="201.6" y="187.4">1</text>
<text x="247.6" y="190.9">8</text>
<text x="249.9" y="187.4">1</text>
<text x="248.9" y="193.6">Huzaifa Ali</text>
</g>
<g font-size="1.7">
<text x="66.3" y="36.9">1</text>
<text x="66.3" y="39.3">1</text>
<text x="73.2" y="36.9">2</text>
<text x="73.2" y="39.3">2</text>
<text x="75.8" y="57.2">2</text>
<text x="87.6" y="57.2">1</text>
<text x="126" y="57.2">2</text>
<text x="137.7" y="57.2">1</text>
<text x="178.6" y="57.2">2</text>
<text x="190.3" y="57.2">1</text>
<text x="228.8" y="57.2">2</text>
<text x="240.6" y="57.2">1</text>
<text x="75.8" y="62">4</text>
<text x="87.6" y="64.4">3</text>
<text x="126" y="62">4</text>
<text x="137.7" y="64.4">3</text>
<text x="178.6" y="62">4</text>
<text x="190.3" y="64.4">3</text>
<text x="228.7" y="62">4</text>
<text x="240.6" y="64.4">3</text>
<text x="75.8" y="66.8">5</text>
<text x="126" y="66.8">5</text>
<text x="178.6" y="66.8">5</text>
<text x="228.7" y="66.8">5</text>
<text x="75.8" y="101.4">2</text>
<text x="87.6" y="101.4">1</text>
<text x="75.8" y="106.2">4</text>
<text x="126" y="102.6">2</text>
<text x="126" y="107.4">4</text>
<text x="137.7" y="102.6">1</text>
<text x="178.6" y="102.6">2</text>
<text x="178.6" y="107.4">4</text>
<text x="190.3" y="102.6">1</text>
<text x="228.7" y="107.4">4</text>
<text x="228.8" y="102.6">2</text>
<text x="240.6" y="102.6">1</text>
<text x="75.8" y="111">5</text>
<text x="87.6" y="108.6">3</text>
<text x="126" y="112.2">5</text>
<text x="137.7" y="109.8">3</text>
<text x="178.6" y="112.2">5</text>
<text x="190.3" y="109.8">3</text>
<text x="228.7" y="112.2">5</text>
<text x="240.6" y="109.8">3</text>
<text x="114.1" y="148">2</text>
<text x="125.8" y="148">1</text>
<text x="166.7" y="149.3">2</text>
<text x="178.4" y="149.3">1</text>
<text x="114.1" y="152.8">4</text>
<text x="125.8" y="155.2">3</text>
<text x="166.7" y="154">4</text>
<text x="114.1" y="157.6">5</text>
<text x="166.6" y="158.8">5</text>
<text x="178.4" y="156.4">3</text>
</g>
</svg>
